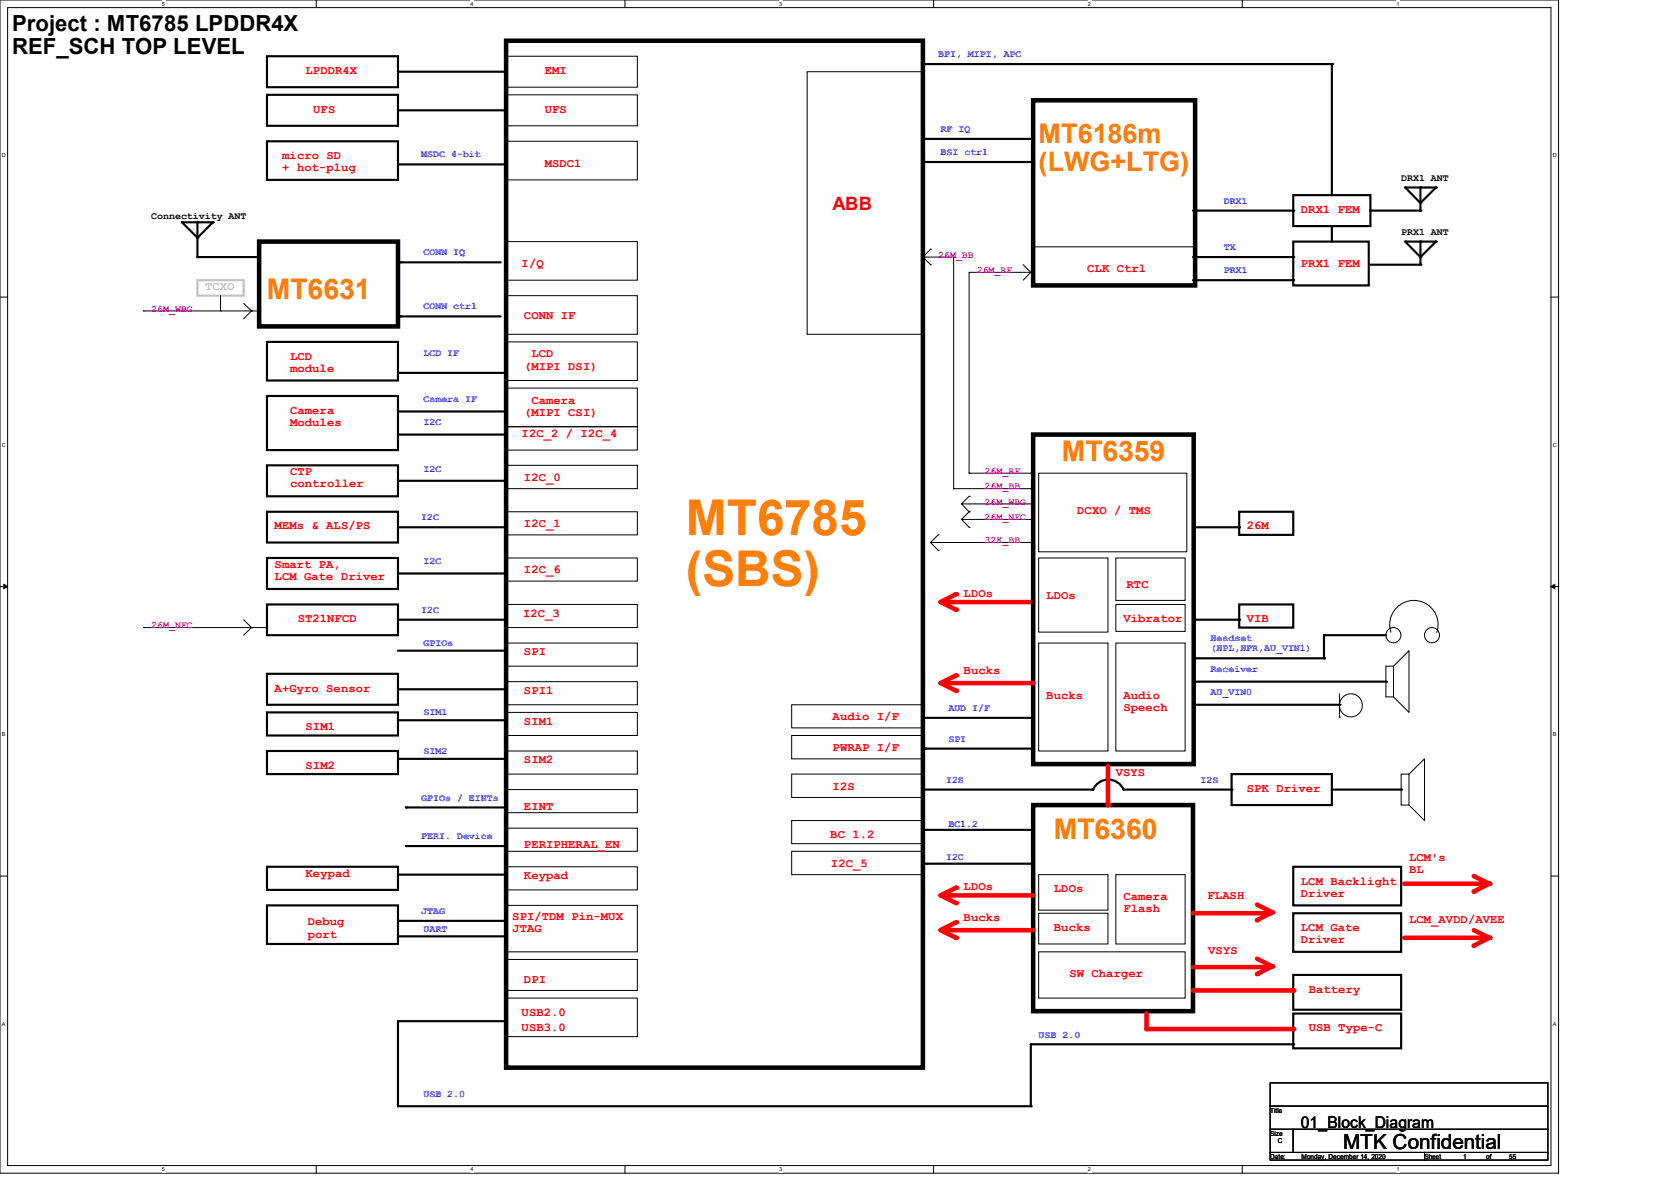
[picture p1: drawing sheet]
<svg xmlns="http://www.w3.org/2000/svg" width="297mm" height="210mm" viewBox="0 0 297 210" stroke-linecap="round" stroke-linejoin="round" font-family="sans-serif">
<path d="M0 0h277v208.4h-277zM1.4 1.4h274.3v205.7h-274.3z" fill="none" stroke="#000" stroke-width=".18"/>
<g fill="#fff">
<path d="M28.8 .1h.5v1.1h-.5z"/>
<path d="M28.8 207.2h.5v1.1h-.5z"/>
</g>
<path d="M56.2 0v1.4M56.2 207.1v1.3" fill="none" stroke="#000" stroke-width=".18"/>
<g fill="#fff">
<path d="M83.7 .1h.5v1.1h-.5z"/>
<path d="M83.7 207.2h.5v1.1h-.5z"/>
</g>
<path d="M111.1 0v1.4M111.1 207.1v1.3" fill="none" stroke="#000" stroke-width=".18"/>
<g fill="#fff">
<path d="M138.5 .1h.6v1.1h-.6z"/>
<path d="M138.5 207.2h.6v1.1h-.6z"/>
</g>
<path d="M165.9 0v1.4M165.9 207.1v1.3" fill="none" stroke="#000" stroke-width=".18"/>
<g fill="#fff">
<path d="M193.4 .1h.5v1.1h-.5z"/>
<path d="M193.4 207.2h.5v1.1h-.5z"/>
</g>
<path d="M220.8 0v1.4M220.8 207.1v1.3" fill="none" stroke="#000" stroke-width=".18"/>
<g fill="#fff">
<path d="M248.2 .1h.6v1.1h-.6z"/>
<path d="M248.2 207.2h.6v1.1h-.6z"/>
<path d="M.3 27.1h.8v1.1h-.8z"/>
<path d="M276 27.1h.7v1.1h-.7z"/>
<path d="M.3 78.5h.8v1.1h-.8z"/>
<path d="M276 78.5h.7v1.1h-.7z"/>
</g>
<path d="M0 52.8h1.4M275.7 52.8h1.3" fill="none" stroke="#000" stroke-width=".18"/>
<g fill="#fff">
<path d="M.3 129.9h.7v1.1h-.7z"/>
<path d="M276 129.9h.6v1.1h-.6z"/>
</g>
<path d="M0 104.2h1.4M275.7 104.2h1.3" fill="none" stroke="#000" stroke-width=".18"/>
<path d="M.7 103.8l.7 .4-.7 .4zM275.7 104.2l.7-.4v.8z" fill="#000" stroke="#000" stroke-width=".18"/>
<g fill="#fff">
<path d="M.3 181.4h.7v1.1h-.7z"/>
<path d="M276 181.4h.6v1.1h-.6z"/>
</g>
<g fill="none" stroke="#000" stroke-width=".18">
<path d="M90 16.8h23.3v5.6h-23.3zM90 10h23.3v5.5h-23.3zM143.5 12.7h20.5v46.7h-20.5zM90 25.1h23.3v6.9h-23.3zM25.5 55.2h.1M25.5 55.2h20.6M39.2 55.2h.1M39.2 52.5v2.7M43.3 53.9l1.4 1.3M44.7 55.2h.1M44.7 55.2l-1.4 1.4M90 42.9h23.3v6.9h-23.3z"/>
<path d="M90 52.5h23.3v6.9h-23.3zM164 45.7l1.4 1.3M164 45.7h5.5M165.4 44.3h.1M165.4 47h.1M165.4 44.3l-1.4 1.4M169.5 45.7h.1M169.5 45.7v41.1M181.9 47l1.3 1.4M183.2 48.4h.1M183.2 48.4h-10.9v35.7M183.2 48.4l-1.3 1.4"/>
<path d="M183.6 43.9h28.8v6.8h-28.8zM90 60.7h23.3v6.9h-23.3zM90 69h23.3v6.8h-23.3zM90 75.8h23.3v4.2h-23.3zM90 99.1h23.3v4.2h-23.3zM90 90.9h23.3v4.1h-23.3zM90 82.7h23.3v4.1h-23.3zM165.4 96.4h.1M165.4 96.4l1.4 1.4M165.4 96.4h17.8M166.8 95h.1M166.8 97.8h.1"/>
<path d="M166.8 95l-1.4 1.4M169.5 86.8h.1M169.5 86.8h13.7M170.9 89.5h.1M170.9 92.3h.1M170.9 89.5l1.4 1.4M170.9 89.5h12.3M170.9 92.3l1.4 1.4M170.9 92.3h12.3M172.3 84.1h.1M172.3 88.2h.1M172.3 90.9h.1"/>
<path d="M172.3 93.7h.1M172.3 84.1h10.9M172.3 88.2l-1.4 1.3M172.3 90.9l-1.4 1.4M183.2 84.1h.1M183.2 86.8h.1M184.6 99.1h12.3v13.2h-12.3zM184.6 84.1h26.3v13.9h-26.3zM198.3 99.1h12.4v7.6h-12.4zM90 107.4h23.3v4.1h-23.3zM90 114.3h23.3v4.1h-23.3zM198.3 107.4h12.4v4.8h-12.4z"/>
<path d="M90 133.4h23.3v4.1h-23.3zM90 121.1h23.3v4.1h-23.3zM90 126.6h23.3v4.1h-23.3zM140.7 125.2h23.3v4.1h-23.3zM140.7 137.5h23.3v4.2h-23.3zM140.7 130.7h23.3v4.1h-23.3zM0 155.7h1.4M90 147.2h23.3v4.1h-23.3zM90 140.3h23.3v4.1h-23.3zM90 154h23.3v4.1h-23.3zM140.7 145.8h23.3v4.1h-23.3zM140.7 151.3h23.3v4.1h-23.3z"/>
<path d="M184.6 155.4h12.3v6.3h-12.3zM198.3 155.4h12.4v12.3h-12.4zM275.7 155.7h1.3M90 170.5h23.3v5.5h-23.3zM90 177.3h23.3v6.9h-23.3zM90 160.9h23.3v8.2h-23.3zM184.6 169.1h26.1v8.2h-26.1z"/>
</g>
<path d="M46.1 42.9h24.6v15.1h-24.6z" fill="none" stroke="#000" stroke-width=".8"/>
<g fill="none" stroke="#000" stroke-width=".38">
<path d="M47.5 16.8h23.2v5.6h-23.2zM47.5 10h23.2v5.5h-23.2zM70.7 12.7h19.3M70.7 19.6h19.3M164 11.4h72.7v23.3M32.3 39.5h5.5l-2.7 2.7zM35.1 39.5v6.2h11M47.5 25.1h23.2v6.9h-23.2zM70.7 29.2h19.3M164.4 24.7h18.6M164.4 28.8h18.6M212 37.4h17.9"/>
<path d="M229.9 34.7h13.7v5.5h-13.7zM249.8 33.3h5.4l-2.7 2.8zM252.5 33.3v4.1h-8.9M71.2 46.6h17.8M71.2 56.2h17.8M212 45.7h17.9M212 49.8h17.9M229.9 42.9h13.4v7.8h-13.4zM236.7 40.2v2.7M249.8 42.9h5.4l-2.7 2.8zM252.5 42.9v4.1h-8.9M47.5 60.7h23.2v6.9h-23.2z"/>
<path d="M47.5 70.4h23.2v9.6h-23.2zM70.7 66.3h19.3M70.7 73.1h19.3M70.7 77.2h19.3M47.5 99.1h23.2v5.5h-23.2zM47.5 90.9h23.2v5.5h-23.2zM47.5 82.7h23.2v5.5h-23.2zM70.7 85.4h19.3M70.7 93.7h19.3M212 93.7h8.3M220.3 90.9h9.6v4.1h-9.6zM47.5 119.7h23.2v5.5h-23.2z"/>
<path d="M47.5 107.4h23.2v5.5h-23.2zM70.7 101.9h19.3M220.3 107.4h9.6v4.1h-9.6zM47.5 126.6h23.2v4.1h-23.2zM47.5 133.4h23.2v4.1h-23.2zM218.9 137.5h17.8v5.5h-17.8zM47.5 154h23.2v4.1h-23.2zM229.9 154h19.1v6.9h-19.1zM47.5 160.9h23.2v6.8h-23.2zM229.9 173.2h19.1v6.2h-19.1zM229.9 162.3h19.1v6.8h-19.1zM229.9 180.1h19.1v6.2h-19.1z"/>
</g>
<path d="M35.1 49.8h8.2v2.7h-8.2z" fill="none" stroke="#c0c0c0" stroke-width=".38"/>
<g fill="#000">
<circle cx="90" cy="12.7" r=".19"/>
<circle cx="90" cy="19.6" r=".19"/>
<circle cx="236.7" cy="11.4" r=".19"/>
<circle cx="32.3" cy="39.5" r=".19"/>
<circle cx="35.1" cy="39.5" r=".19"/>
<circle cx="37.8" cy="39.5" r=".19"/>
<circle cx="90" cy="29.2" r=".19"/>
<circle cx="183" cy="24.7" r=".19"/>
<circle cx="183" cy="28.8" r=".19"/>
<circle cx="229.9" cy="37.4" r=".19"/>
<circle cx="249.8" cy="33.3" r=".19"/>
<circle cx="252.5" cy="36.1" r=".19"/>
<circle cx="252.5" cy="33.3" r=".19"/>
<circle cx="252.5" cy="37.4" r=".19"/>
<circle cx="255.2" cy="33.3" r=".19"/>
<circle cx="35.1" cy="42.2" r=".19"/>
<circle cx="35.1" cy="45.7" r=".19"/>
<circle cx="71.2" cy="46.6" r=".19"/>
<circle cx="71.2" cy="56.2" r=".19"/>
<circle cx="229.9" cy="45.7" r=".19"/>
<circle cx="229.9" cy="49.8" r=".19"/>
<circle cx="236.7" cy="40.2" r=".19"/>
<circle cx="249.8" cy="42.9" r=".19"/>
<circle cx="252.5" cy="47" r=".19"/>
<circle cx="252.5" cy="42.9" r=".19"/>
<circle cx="252.5" cy="45.7" r=".19"/>
<circle cx="255.2" cy="42.9" r=".19"/>
<circle cx="90" cy="66.3" r=".19"/>
<circle cx="90" cy="77.2" r=".19"/>
<circle cx="90" cy="73.1" r=".19"/>
<circle cx="90" cy="85.4" r=".19"/>
<circle cx="90" cy="93.7" r=".19"/>
<circle cx="220.3" cy="93.7" r=".19"/>
<circle cx="90" cy="101.9" r=".19"/>
</g>
<path d="M169.9 105.6l-2.7 1.4" fill="none" stroke="#f00" stroke-width=".8"/>
<circle cx="169.9" cy="105.6" r=".4" fill="#f00"/>
<path d="M246.3 118.4h1.4v5.4h-1.4zM247.2 112.3a4.3 4.3 0 0 1 4.1-5.6 4.3 4.3 0 0 1 4.1 5.7M249 137.5h1.4v5.5h-1.4z" fill="none" stroke="#000" stroke-width=".18"/>
<path d="M235.3 112.9h11" fill="none" stroke="#000" stroke-width=".38"/>
<circle cx="235.3" cy="112.9" r=".19" fill="#000"/>
<path d="M167.2 107l2.7 1.3" fill="none" stroke="#f00" stroke-width=".8"/>
<circle cx="169.9" cy="108.3" r=".4" fill="#f00"/>
<g fill="none" stroke="#000" stroke-width=".18">
<path d="M25.5 111.5h.1M25.5 111.5h22M43.3 110.1l1.4 1.4M44.7 111.5h.1M44.7 111.5l-1.4 1.4M184.6 114.3h12.3v19.1h-12.3zM198.3 114.3h12.4v19.1h-12.4zM184.6 162.3h12.3v5.4h-12.3z"/>
<circle cx="247.7" cy="112.9" r="1.34"/>
<circle cx="254.5" cy="112.9" r="1.34"/>
</g>
<path d="M70.7 110.1h19.3M212 110.1h8.3M235.3 112.9v4.1" fill="none" stroke="#000" stroke-width=".38"/>
<g fill="#000">
<circle cx="90" cy="110.1" r=".19"/>
<circle cx="220.3" cy="110.1" r=".19"/>
<circle cx="235.3" cy="117" r=".19"/>
</g>
<path d="M168.6 107h15" fill="none" stroke="#f00" stroke-width=".8"/>
<circle cx="168.6" cy="107" r=".4" fill="#f00"/>
<path d="M70.7 115.6h19.3M212 117h23.3" fill="none" stroke="#000" stroke-width=".38"/>
<g fill="#000">
<circle cx="90" cy="115.6" r=".19"/>
<circle cx="235.3" cy="117" r=".19"/>
</g>
<path d="M247.7 118.4l2.7-2.8v11l-2.7-2.8" fill="none" stroke="#000" stroke-width=".18"/>
<path d="M169.9 120l-2.7 1.4" fill="none" stroke="#f00" stroke-width=".8"/>
<circle cx="169.9" cy="120" r=".4" fill="#f00"/>
<path d="M90 7.2h74v182.5h-74zM183.6 17.8h28.8v32.9h-28.8zM183.6 77.2h28.6v58.6h-28.6zM183.6 143h28.4v36.7h-28.4z" fill="none" stroke="#000" stroke-width=".8"/>
<path d="M70.7 122.5h19.3M164.4 133h19.2M212 121.1h34.3" fill="none" stroke="#000" stroke-width=".38"/>
<g fill="#000">
<circle cx="90" cy="122.5" r=".19"/>
<circle cx="164.4" cy="133" r=".19"/>
<circle cx="246.3" cy="121.1" r=".19"/>
</g>
<g fill="none" stroke="#000" stroke-width=".18">
<path d="M238.1 127.4h.1M238.1 123.3v4.1"/>
<circle cx="240.1" cy="125.3" r="2.04"/>
</g>
<path d="M167.2 121.4l2.7 1.3" fill="none" stroke="#f00" stroke-width=".8"/>
<circle cx="169.9" cy="122.7" r=".4" fill="#f00"/>
<path d="M70.7 128h19.3M164.4 127.6h18.6M212 125.2h26.1" fill="none" stroke="#000" stroke-width=".38"/>
<g fill="#000">
<circle cx="90" cy="128" r=".19"/>
<circle cx="183" cy="127.6" r=".19"/>
<circle cx="238.1" cy="125.2" r=".19"/>
</g>
<path d="M168.6 121.4h15" fill="none" stroke="#f00" stroke-width=".8"/>
<circle cx="168.6" cy="121.4" r=".4" fill="#f00"/>
<path d="M70.7 134.8h19.3M72.1 143.5h17.9M72.1 150.3h17.9M164 140.3h30.2M199.7 140.4a2.95 2.95 0 0 0-2.7-1.9 2.95 2.95 0 0 0-2.7 1.9" fill="none" stroke="#000" stroke-width=".38"/>
<g fill="#000">
<circle cx="90" cy="134.8" r=".19"/>
<circle cx="72.1" cy="143.5" r=".19"/>
<circle cx="72.1" cy="150.3" r=".19"/>
<circle cx="194.2" cy="140.3" r=".19"/>
</g>
<path d="M250.4 137.5l2.8-2.7v11l-2.8-2.8" fill="none" stroke="#000" stroke-width=".18"/>
<path d="M196.9 136.2v6.8" fill="none" stroke="#f00" stroke-width=".8"/>
<circle cx="196.9" cy="143" r=".4" fill="#f00"/>
<path d="M70.7 155.4h19.3M164.4 147.4h18.6M164.6 153.5h18.9M199.7 140.3h19.2M236.7 140.3h12.3" fill="none" stroke="#000" stroke-width=".38"/>
<g fill="#000">
<circle cx="90" cy="155.4" r=".19"/>
<circle cx="164.6" cy="153.5" r=".19"/>
<circle cx="183" cy="147.4" r=".19"/>
<circle cx="218.9" cy="140.3" r=".19"/>
<circle cx="249" cy="140.3" r=".19"/>
</g>
<path d="M169.9 157.7l-2.7 1.4" fill="none" stroke="#f00" stroke-width=".8"/>
<circle cx="169.9" cy="157.7" r=".4" fill="#f00"/>
<path d="M262 155.7l2.7 1.3" fill="none" stroke="#f00" stroke-width=".8"/>
<circle cx="264.7" cy="157" r=".4" fill="#f00"/>
<path d="M264.7 157l-2.7 1.4" fill="none" stroke="#f00" stroke-width=".8"/>
<circle cx="262" cy="158.4" r=".4" fill="#f00"/>
<path d="M167.2 159.1l2.7 1.3" fill="none" stroke="#f00" stroke-width=".8"/>
<circle cx="169.9" cy="160.4" r=".4" fill="#f00"/>
<path d="M223.4 160.7l2.7 1.4" fill="none" stroke="#f00" stroke-width=".8"/>
<circle cx="226.1" cy="162.1" r=".4" fill="#f00"/>
<path d="M70.7 163.6h19.3" fill="none" stroke="#000" stroke-width=".38"/>
<circle cx="90" cy="163.6" r=".19" fill="#000"/>
<path d="M226.1 162.1l-2.7 1.4" fill="none" stroke="#f00" stroke-width=".8"/>
<circle cx="223.4" cy="163.5" r=".4" fill="#f00"/>
<path d="M169.9 163.9l-2.7 1.4" fill="none" stroke="#f00" stroke-width=".8"/>
<circle cx="169.9" cy="163.9" r=".4" fill="#f00"/>
<path d="M249.6 157h15.1" fill="none" stroke="#f00" stroke-width=".8"/>
<circle cx="264.7" cy="157" r=".4" fill="#f00"/>
<path d="M70.7 166.4h19.3" fill="none" stroke="#000" stroke-width=".38"/>
<circle cx="90" cy="166.4" r=".19" fill="#000"/>
<path d="M168.6 159.1h15" fill="none" stroke="#f00" stroke-width=".8"/>
<circle cx="168.6" cy="159.1" r=".4" fill="#f00"/>
<path d="M167.2 165.3l2.7 1.3" fill="none" stroke="#f00" stroke-width=".8"/>
<circle cx="169.9" cy="166.6" r=".4" fill="#f00"/>
<path d="M262 165.3l2.7 1.3" fill="none" stroke="#f00" stroke-width=".8"/>
<circle cx="264.7" cy="166.6" r=".4" fill="#f00"/>
<path d="M264.7 166.6l-2.7 1.4" fill="none" stroke="#f00" stroke-width=".8"/>
<circle cx="262" cy="168" r=".4" fill="#f00"/>
<path d="M212 162.3h13.8" fill="none" stroke="#f00" stroke-width=".8"/>
<circle cx="225.8" cy="162.3" r=".4" fill="#f00"/>
<path d="M223.4 170.3l2.7 1.4" fill="none" stroke="#f00" stroke-width=".8"/>
<circle cx="226.1" cy="171.7" r=".4" fill="#f00"/>
<path d="M168.6 165.3h15" fill="none" stroke="#f00" stroke-width=".8"/>
<circle cx="168.6" cy="165.3" r=".4" fill="#f00"/>
<path d="M226.1 171.7l-2.7 1.4" fill="none" stroke="#f00" stroke-width=".8"/>
<circle cx="223.4" cy="173.1" r=".4" fill="#f00"/>
<path d="M249.6 166.6h15.1" fill="none" stroke="#f00" stroke-width=".8"/>
<circle cx="264.7" cy="166.6" r=".4" fill="#f00"/>
<path d="M212 171.8h13.8" fill="none" stroke="#f00" stroke-width=".8"/>
<circle cx="225.8" cy="171.8" r=".4" fill="#f00"/>
<path d="M90 181.4h-19.3v15.2M183.2 185.5v11.1" fill="none" stroke="#000" stroke-width=".38"/>
<g fill="#000">
<circle cx="70.7" cy="181.4" r=".19"/>
<circle cx="90" cy="181.4" r=".19"/>
<circle cx="183.2" cy="185.5" r=".19"/>
</g>
<path d="M212 176h17.9" fill="none" stroke="#f00" stroke-width=".8"/>
<circle cx="229.9" cy="176" r=".4" fill="#f00"/>
<path d="M183.2 185.5h46.7" fill="none" stroke="#000" stroke-width=".38"/>
<circle cx="229.9" cy="185.5" r=".19" fill="#000"/>
<path d="M203.8 180.1v2.7" fill="none" stroke="#f00" stroke-width=".8"/>
<circle cx="203.8" cy="182.8" r=".4" fill="#f00"/>
<path d="M203.8 182.8h26.1" fill="none" stroke="#f00" stroke-width=".8"/>
<circle cx="229.9" cy="182.8" r=".4" fill="#f00"/>
<path d="M70.7 196.6h112.5" fill="none" stroke="#000" stroke-width=".38"/>
<circle cx="183.2" cy="196.6" r=".19" fill="#000"/>
<path d="M225.8 192.4h49.3v4.2h-49.3zM225.8 196.6h49.3v4.1h-49.3zM225.8 204.8h27.4v1.3h-27.4zM225.8 200.7h4.1v4.1h-4.1zM229.9 200.7h45.2v4.1h-45.2zM253.2 204.8h21.9v1.3h-21.9z" fill="none" stroke="#000" stroke-width=".18"/>
<g font-size="8.8" fill="#ff8000">
<text x="121.9" y="95.1">MT6785</text>
<text x="121.9" y="104.1">(SBS)</text>
</g>
<g font-size="5" fill="#ff8000">
<text x="47.5" y="53">MT6631</text>
<text x="188.7" y="81.9">MT6359</text>
<text x="187.3" y="149.1">MT6360</text>
</g>
<g font-size="4.8" fill="#ff8000">
<text x="184.6" y="25.4">MT6186m</text>
<text x="184.6" y="30.4">(LWG+LTG)</text>
</g>
<g font-size="3.9">
<text x="2.2" y="5.5">Project : MT6785 LPDDR4X</text>
<text x="2.2" y="9.5">REF_SCH TOP LEVEL</text>
</g>
<text font-size="3.7" x="238.8" y="204.1">MTK Confidential</text>
<text font-size="3.3" fill="#f00" x="148" y="37.3">ABB</text>
<text font-size="2.9" x="231.2" y="200.5">01_Block_Diagram</text>
<g font-size="2.2" fill="#f00">
<text x="54.3" y="13.2">LPDDR4X</text>
<text x="96.8" y="13.2">EMI</text>
<text x="55.7" y="20">UFS</text>
<text x="96.8" y="20">UFS</text>
<text x="50.2" y="28.2">micro SD</text>
<text x="96.8" y="29.6">MSDC1</text>
<text x="50.2" y="30.4">+ hot-plug</text>
<text x="231.2" y="37.8">DRX1 FEM</text>
<text x="92.7" y="47.5">I/Q</text>
<text x="231.2" y="47.5">PRX1 FEM</text>
<text x="193.3" y="48.4">CLK Ctrl</text>
<text x="93.1" y="56.6">CONN IF</text>
<text x="51.6" y="63.9">LCD</text>
<text x="93.1" y="65.7">(MIPI DSI)</text>
<text x="94.5" y="63.5">LCD</text>
<text x="51.6" y="66">module</text>
<text x="94.5" y="71.7">Camera</text>
<text x="51.6" y="73.5">Camera</text>
<text x="51.6" y="75.6">Modules</text>
<text x="92.7" y="77.6">I2C_2 / I2C_4</text>
<text x="93.1" y="73.9">(MIPI CSI)</text>
<text x="51.6" y="84.5">CTP</text>
<text x="51.6" y="86.6">controller</text>
<text x="93.1" y="85.4">I2C_0</text>
<text x="48.8" y="94.1">MEMs &amp; ALS/PS</text>
<text x="93.1" y="93.6">I2C_1</text>
<text x="191.5" y="91.3">DCXO / TMS</text>
<text x="221.6" y="94.1">26M</text>
<text x="48.8" y="100.9">Smart PA,</text>
<text x="93.1" y="101.9">I2C_6</text>
<text x="48.8" y="103.1">LCM Gate Driver</text>
<text x="171.3" y="106">LDOs</text>
<text x="186" y="106.4">LDOs</text>
<text x="200.2" y="104.5">RTC</text>
<text x="52.9" y="110.5">ST21NFCD</text>
<text x="93" y="109.7">I2C_3</text>
<text x="199.7" y="110.5">Vibrator</text>
<text x="221.6" y="110.5">VIB</text>
<text x="93.1" y="116.4">SPI</text>
<text x="171.3" y="119.7">Bucks</text>
<text x="48.8" y="122.9">A+Gyro Sensor</text>
<text x="93.1" y="123.3">SPI1</text>
<text x="186" y="124.2">Bucks</text>
<text x="199.7" y="124.2">Audio</text>
<text x="54.3" y="129.8">SIM1</text>
<text x="93.1" y="128.8">SIM1</text>
<text x="148" y="127.9">Audio I/F</text>
<text x="199.7" y="126.4">Speech</text>
<text x="54.3" y="136.6">SIM2</text>
<text x="93.1" y="135.6">SIM2</text>
<text x="148" y="133.4">PWRAP I/F</text>
<text x="198.3" y="138">VSYS</text>
<text x="93.1" y="143.8">EINT</text>
<text x="148" y="140.3">I2S</text>
<text x="221.6" y="140.7">SPK Driver</text>
<text x="147.6" y="148.9">BC 1.2</text>
<text x="54.3" y="155.8">Keypad</text>
<text x="93.1" y="150.7">PERIPHERAL_EN</text>
<text x="147.7" y="154.1">I2C_5</text>
<text x="250.4" y="153">LCM's</text>
<text x="250.4" y="155.2">BL</text>
<text x="93.1" y="156.2">Keypad</text>
<text x="171.3" y="158.1">LDOs</text>
<text x="187.3" y="158.5">LDOs</text>
<text x="199.7" y="159.9">Camera</text>
<text x="214.6" y="159.8">FLASH</text>
<text x="231.2" y="157.2">LCM Backlight</text>
<text x="231.2" y="159.3">Driver</text>
<text x="54.7" y="164.4">Debug</text>
<text x="54.7" y="166.6">port</text>
<text x="91.1" y="163.5">SPI/TDM Pin-MUX</text>
<text x="91.1" y="165.7">JTAG</text>
<text x="171.3" y="163.6">Bucks</text>
<text x="187.3" y="165.4">Bucks</text>
<text x="199.7" y="162.1">Flash</text>
<text x="231.2" y="165.4">LCM Gate</text>
<text x="231.2" y="167.6">Driver</text>
<text x="250.4" y="164">LCM_AVDD/AVEE</text>
<text x="190.1" y="173.6">SW Charger</text>
<text x="214.8" y="169.5">VSYS</text>
<text x="93.1" y="174.6">DPI</text>
<text x="232.6" y="176.4">Battery</text>
<text x="92.7" y="180.5">USB2.0</text>
<text x="92.7" y="183.2">USB3.0</text>
<text x="232.6" y="183.2">USB Type-C</text>
</g>
<text font-size="2.2" fill="#c0c0c0" x="36.4" y="51.6">TCXO</text>
<g font-size="1.8" fill="#00f">
<text x="166.8" y="10.2">BPI, MIPI, APC</text>
<text x="167.2" y="23.5">RF IQ</text>
<text x="74.9" y="28">MSDC 4-bit</text>
<text x="167.2" y="27.6">BSI ctrl</text>
<text x="217.5" y="36.2">DRX1</text>
<text x="75.3" y="45.4">CONN IQ</text>
<text x="217.5" y="44.4">TX</text>
<text x="217.5" y="48.6">PRX1</text>
<text x="75.3" y="55">CONN ctrl</text>
<text x="75.3" y="63.2">LCD IF</text>
<text x="75.3" y="71.5">Camera IF</text>
<text x="75.3" y="75.6">I2C</text>
<text x="75.3" y="83.8">I2C</text>
<text x="74.9" y="92.5">I2C</text>
<text x="75.3" y="100.2">I2C</text>
<text x="74.9" y="108.9">I2C</text>
<text x="215.2" y="114">Headset</text>
<text x="75.3" y="114.8">GPIOs</text>
<text x="215.2" y="115.7">(HPL,HPR,AU_VIN1)</text>
<text x="215.2" y="119.5">Receiver</text>
<text x="215.2" y="123.6">AU_VIN0</text>
<text x="75.3" y="127.1">SIM1</text>
<text x="168.6" y="131.8">SPI</text>
<text x="168.6" y="126.3">AUD I/F</text>
<text x="75.3" y="134">SIM2</text>
<text x="74.9" y="142.2">GPIOs / EINTs</text>
<text x="168.1" y="139.1">I2S</text>
<text x="213.4" y="139.1">I2S</text>
<text x="74.9" y="149.1">PERI. Device</text>
<text x="168.6" y="146.9">BC1.2</text>
<text x="168.1" y="152.8">I2C</text>
<text x="74.9" y="162.4">JTAG</text>
<text x="75.3" y="165.6">UART</text>
<text x="184.6" y="184.4">USB 2.0</text>
<text x="75.3" y="194.9">USB 2.0</text>
</g>
<g font-size="1.8">
<text x="249" y="32.1">DRX1 ANT</text>
<text x="26.9" y="38.9">Connectivity ANT</text>
<text x="249" y="41.7">PRX1 ANT</text>
</g>
<g font-size="1.8" fill="#f0f">
<text x="166.8" y="45.8">26M_BB</text>
<text x="173.6" y="48.6">26M_RF</text>
<text x="26.9" y="55.4">26M_WBG</text>
<text x="175" y="87">26M_BB</text>
<text x="175" y="84.2">26M_RF</text>
<text x="175" y="89.7">26M_WBG</text>
<text x="175" y="92.5">26M_NFC</text>
<text x="175" y="96.6">32K_BB</text>
<text x="26.9" y="111.6">26M_NFC</text>
</g>
<g font-size="1.2">
<text x="225.8" y="197.7">Title</text>
<text x="225.8" y="201.8">Size</text>
<text x="227.1" y="203.2">C</text>
<text x="225.8" y="205.9">Date:</text>
<text x="231.3" y="205.9">Monday, December 14, 2020</text>
<text x="253.2" y="205.9">Sheet</text>
<text x="260" y="205.9">1</text>
<text x="264.2" y="205.9">of</text>
<text x="268.3" y="205.9">55</text>
</g>
<g font-size="1">
<text x="28.8" y="1">5</text>
<text x="83.7" y="1">4</text>
<text x="138.5" y="1">3</text>
<text x="193.4" y="1">2</text>
<text x="248.2" y="1">1</text>
<text x=".3" y="27.9">D</text>
<text x="276" y="27.9">D</text>
<text x=".3" y="79.4">C</text>
<text x="276" y="79.4">C</text>
<text x=".3" y="130.8">B</text>
<text x="276" y="130.8">B</text>
<text x=".3" y="182.2">A</text>
<text x="276" y="182.2">A</text>
<text x="28.8" y="208.1">5</text>
<text x="83.7" y="208.1">4</text>
<text x="138.5" y="208.1">3</text>
<text x="193.4" y="208.1">2</text>
<text x="248.2" y="208.1">1</text>
</g>
</svg>
